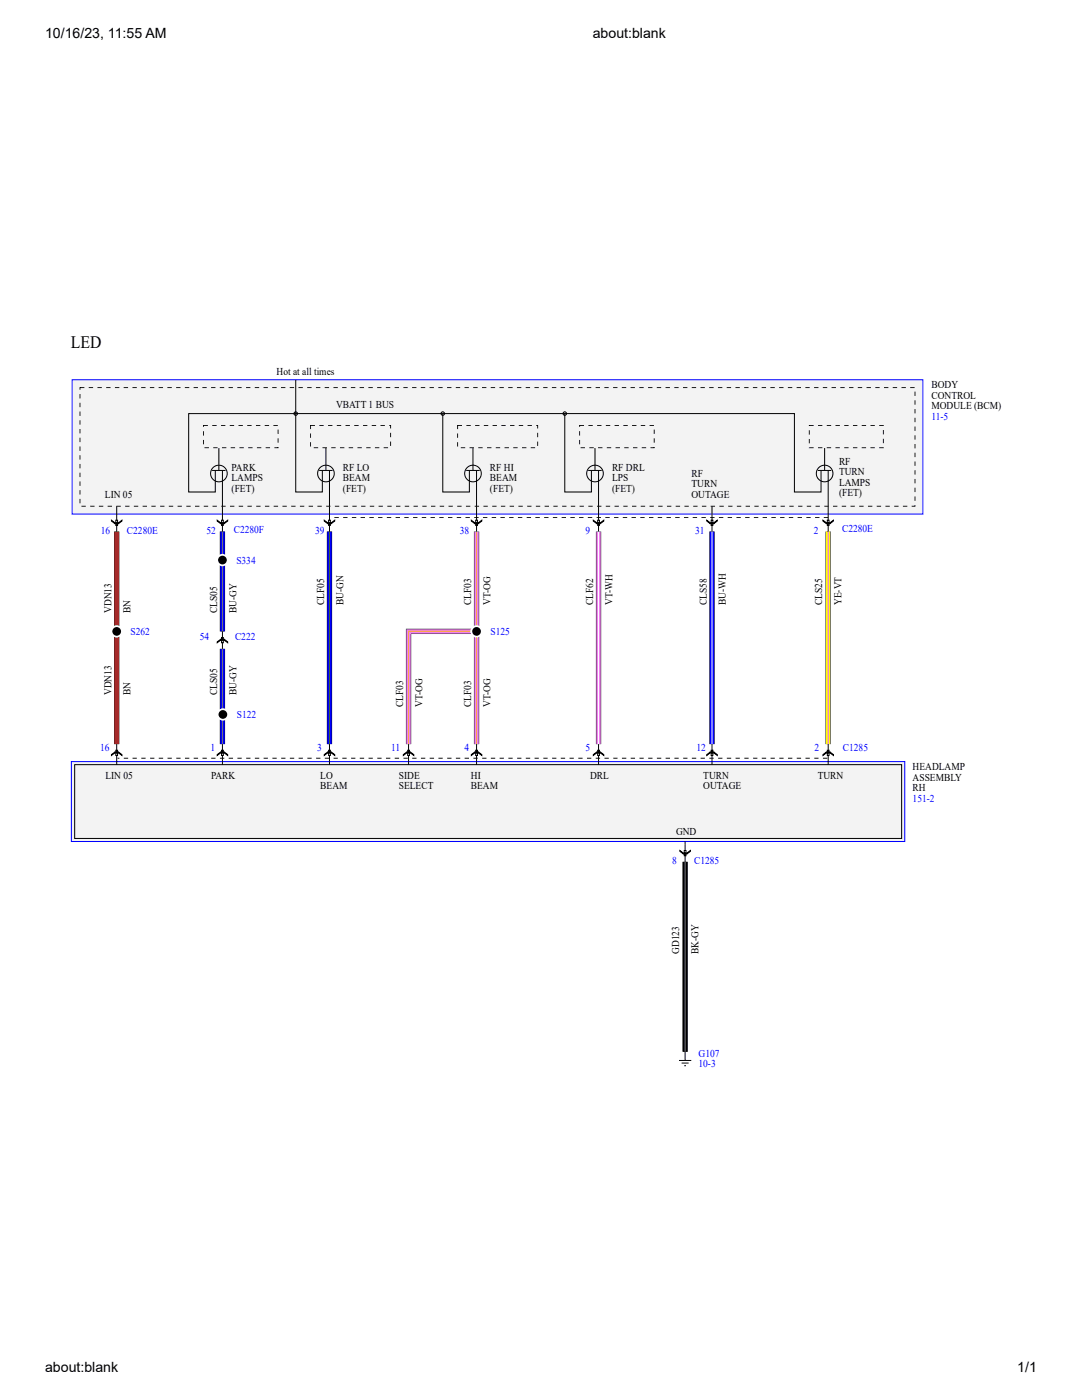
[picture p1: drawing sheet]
<svg xmlns="http://www.w3.org/2000/svg" width="216mm" height="279mm" viewBox="0 0 216 279" stroke-linecap="round" stroke-linejoin="round" font-family="sans-serif">
<path d="M23.3 106.1v42.4M44.4 106.1v19.9M65.7 106.1v42.4M95.1 106.1v42.4M119.4 106.1v42.4M142.1 106.1v42.4M165.3 106.1v42.4M44.4 129.5v19M95.1 126h-13.6v22.5M136.7 172v37.9" fill="none" stroke="#000" stroke-width="1" stroke-linecap="butt"/>
<path d="M44.4 106.1v19.9M65.7 106.1v42.4M142.1 106.1v42.4M44.4 129.5v19" fill="none" stroke="#00f" stroke-width=".87" stroke-linecap="butt"/>
<path d="M65.7 106.1v42.4" fill="none" stroke="#008000" stroke-width=".2"/>
<path d="M23.3 106.1v42.4" fill="none" stroke="#a52a2a" stroke-width=".87" stroke-linecap="butt"/>
<path d="M95.1 106.1v42.4M119.4 106.1v42.4M95.1 126h-13.6v22.5" fill="none" stroke="#ee82ee" stroke-width=".87" stroke-linecap="butt"/>
<path d="M95.1 106.1v42.4M95.1 126h-13.6v22.5" fill="none" stroke="#ffa500" stroke-width=".2"/>
<path d="M119.4 106.1v42.4M142.1 106.1v42.4" fill="none" stroke="#fff" stroke-width=".2"/>
<path d="M136.7 172v37.9" fill="none" stroke="#000" stroke-width=".87" stroke-linecap="butt"/>
<path d="M44.4 106.1v19.9M44.4 129.5v19M136.7 172v37.9" fill="none" stroke="#808080" stroke-width=".2"/>
<path d="M165.3 106.1v42.4" fill="none" stroke="#ff0" stroke-width=".87" stroke-linecap="butt"/>
<path d="M165.3 106.1v42.4" fill="none" stroke="#ee82ee" stroke-width=".2"/>
<path d="M14.4 75.8h169.7v26.8h-169.7z" fill="#f3f3f3"/>
<path d="M14.4 75.8h169.7v26.8h-169.7z" fill="none" stroke="#00f" stroke-width=".2"/>
<path d="M16 77.4h166.6v23.6h-166.6z" fill="#f3f3f3"/>
<path d="M17.7 77.3h.9v.1h-.9zM19.4 77.3h.9v.1h-.9zM21.2 77.3h.9v.1h-.9zM22.9 77.3h.9v.1h-.9zM24.7 77.3h.9v.1h-.9zM26.4 77.3h.9v.1h-.9zM28.2 77.3h.8v.1h-.8zM29.9 77.3h.9v.1h-.9zM31.7 77.3h.8v.1h-.8zM33.4 77.3h.9v.1h-.9zM35.1 77.3h.9v.1h-.9zM36.9 77.3h.9v.1h-.9zM38.6 77.3h.9v.1h-.9zM40.4 77.3h.8v.1h-.8zM42.1 77.3h.9v.1h-.9zM43.9 77.3h.8v.1h-.8zM45.6 77.3h.9v.1h-.9zM47.4 77.3h.8v.1h-.8zM49.1 77.3h.9v.1h-.9zM50.8 77.3h.9v.1h-.9zM52.6 77.3h.9v.1h-.9zM54.3 77.3h.9v.1h-.9zM56.1 77.3h.8v.1h-.8zM57.8 77.3h.9v.1h-.9zM59.6 77.3h.8v.1h-.8zM61.3 77.3h.9v.1h-.9zM63 77.3h.9v.1h-.9zM64.8 77.3h.9v.1h-.9zM66.5 77.3h.9v.1h-.9zM68.3 77.3h.8v.1h-.8zM70 77.3h.9v.1h-.9zM71.8 77.3h.8v.1h-.8zM73.5 77.3h.9v.1h-.9zM75.3 77.3h.8v.1h-.8zM77 77.3h.9v.1h-.9zM78.7 77.3h.9v.1h-.9zM80.5 77.3h.9v.1h-.9zM82.2 77.3h.9v.1h-.9zM84 77.3h.8v.1h-.8zM85.7 77.3h.9v.1h-.9zM87.5 77.3h.8v.1h-.8zM89.2 77.3h.9v.1h-.9zM90.9 77.3h.9v.1h-.9zM92.7 77.3h.9v.1h-.9zM94.4 77.3h.9v.1h-.9zM96.2 77.3h.8v.1h-.8zM97.9 77.3h.9v.1h-.9zM99.7 77.3h.8v.1h-.8zM101.4 77.3h.9v.1h-.9zM103.2 77.3h.8v.1h-.8zM104.9 77.3h.9v.1h-.9zM106.6 77.3h.9v.1h-.9zM108.4 77.3h.9v.1h-.9zM110.1 77.3h.9v.1h-.9zM111.9 77.3h.8v.1h-.8zM113.6 77.3h.9v.1h-.9zM115.4 77.3h.8v.1h-.8zM117.1 77.3h.9v.1h-.9zM118.8 77.3h.9v.1h-.9zM120.6 77.3h.9v.1h-.9zM122.3 77.3h.9v.1h-.9zM124.1 77.3h.9v.1h-.9zM125.8 77.3h.9v.1h-.9zM127.6 77.3h.8v.1h-.8zM129.3 77.3h.9v.1h-.9zM131.1 77.3h.8v.1h-.8zM132.8 77.3h.9v.1h-.9zM134.5 77.3h.9v.1h-.9zM136.3 77.3h.9v.1h-.9zM138 77.3h.9v.1h-.9zM139.8 77.3h.8v.1h-.8zM141.5 77.3h.9v.1h-.9zM143.3 77.3h.8v.1h-.8zM145 77.3h.9v.1h-.9zM146.7 77.3h.9v.1h-.9zM148.5 77.3h.9v.1h-.9zM150.2 77.3h.9v.1h-.9zM152 77.3h.9v.1h-.9zM153.7 77.3h.9v.1h-.9zM155.5 77.3h.8v.1h-.8zM157.2 77.3h.9v.1h-.9zM159 77.3h.8v.1h-.8zM160.7 77.3h.9v.1h-.9zM162.4 77.3h.9v.1h-.9zM164.2 77.3h.9v.1h-.9zM165.9 77.3h.9v.1h-.9zM167.7 77.3h.8v.1h-.8zM169.4 77.3h.9v.1h-.9zM171.2 77.3h.8v.1h-.8zM172.9 77.3h.9v.1h-.9zM174.7 77.3h.8v.1h-.8zM176.4 77.3h.9v.1h-.9zM178.1 77.3h.9v.1h-.9zM179.9 77.3h.9v.1h-.9zM181.6 77.3h.9v.1h-.9zM182.5 78.1h.2v.9h-.2zM182.5 79.9h.2v.9h-.2zM182.5 81.6h.2v.9h-.2zM182.5 83.4h.2v.9h-.2zM182.5 85.1h.2v.9h-.2zM182.5 86.9h.2v.8h-.2zM182.5 88.6h.2v.9h-.2zM182.5 90.4h.2v.8h-.2zM182.5 92.1h.2v.9h-.2zM182.5 93.8h.2v.9h-.2zM182.5 95.6h.2v.9h-.2zM182.5 97.3h.2v.9h-.2zM182.5 99.1h.2v.8h-.2zM181.9 100.9l.7 .1-.1-.2h.2v.3h-.8zM180.2 100.9h.8v.2h-.8zM178.4 100.9h.9v.2h-.9zM176.7 100.9h.9v.2h-.9zM174.9 100.9h.9v.2h-.9zM173.2 100.9h.9v.2h-.9zM171.4 100.9h.9v.2h-.9zM169.7 100.9h.9v.2h-.9zM168 100.9h.8v.2h-.8zM166.2 100.9h.9v.2h-.9zM164.5 100.9h.8v.2h-.8zM162.7 100.9h.9v.2h-.9zM161 100.9h.9v.2h-.9zM159.2 100.9h.9v.2h-.9zM157.5 100.9h.9v.2h-.9zM155.8 100.9h.8v.2h-.8zM154 100.9h.9v.2h-.9zM152.3 100.9h.8v.2h-.8zM150.5 100.9h.9v.2h-.9zM148.8 100.9h.9v.2h-.9zM147 100.9h.9v.2h-.9zM145.3 100.9h.9v.2h-.9zM143.5 100.9h.9v.2h-.9zM141.8 100.9h.9v.2h-.9zM140.1 100.9h.8v.2h-.8zM138.3 100.9h.9v.2h-.9zM136.6 100.9h.8v.2h-.8zM134.8 100.9h.9v.2h-.9zM133.1 100.9h.9v.2h-.9zM131.3 100.9h.9v.2h-.9zM129.6 100.9h.9v.2h-.9zM127.9 100.9h.8v.2h-.8zM126.1 100.9h.9v.2h-.9zM124.4 100.9h.8v.2h-.8zM122.6 100.9h.9v.2h-.9zM120.9 100.9h.9v.2h-.9zM119.1 100.9h.9v.2h-.9zM117.4 100.9h.9v.2h-.9zM115.6 100.9h.9v.2h-.9zM113.9 100.9h.9v.2h-.9zM112.2 100.9h.8v.2h-.8zM110.4 100.9h.9v.2h-.9zM108.7 100.9h.8v.2h-.8zM106.9 100.9h.9v.2h-.9zM105.2 100.9h.9v.2h-.9zM103.4 100.9h.9v.2h-.9zM101.7 100.9h.9v.2h-.9zM100 100.9h.8v.2h-.8zM98.2 100.9h.9v.2h-.9zM96.5 100.9h.8v.2h-.8zM94.7 100.9h.9v.2h-.9zM93 100.9h.8v.2h-.8zM91.2 100.9h.9v.2h-.9zM89.5 100.9h.9v.2h-.9zM87.7 100.9h.9v.2h-.9zM86 100.9h.9v.2h-.9zM84.3 100.9h.8v.2h-.8zM82.5 100.9h.9v.2h-.9zM80.8 100.9h.8v.2h-.8zM79 100.9h.9v.2h-.9zM77.3 100.9h.9v.2h-.9zM75.5 100.9h.9v.2h-.9zM73.8 100.9h.9v.2h-.9zM72.1 100.9h.8v.2h-.8zM70.3 100.9h.9v.2h-.9zM68.6 100.9h.8v.2h-.8zM66.8 100.9h.9v.2h-.9zM65.1 100.9h.8v.2h-.8zM63.3 100.9h.9v.2h-.9zM61.6 100.9h.9v.2h-.9zM59.8 100.9h.9v.2h-.9zM58.1 100.9h.9v.2h-.9zM56.4 100.9h.8v.2h-.8zM54.6 100.9h.9v.2h-.9zM52.9 100.9h.8v.2h-.8zM51.1 100.9h.9v.2h-.9zM49.4 100.9h.9v.2h-.9zM47.6 100.9h.9v.2h-.9zM45.9 100.9h.9v.2h-.9zM44.1 100.9h.9v.2h-.9zM42.4 100.9h.9v.2h-.9zM40.7 100.9h.8v.2h-.8zM38.9 100.9h.9v.2h-.9zM37.2 100.9h.8v.2h-.8zM35.4 100.9h.9v.2h-.9zM33.7 100.9h.9v.2h-.9zM31.9 100.9h.9v.2h-.9zM30.2 100.9h.9v.2h-.9zM28.5 100.9h.8v.2h-.8zM26.7 100.9h.9v.2h-.9zM25 100.9h.8v.2h-.8zM23.2 100.9h.9v.2h-.9zM21.5 100.9h.9v.2h-.9zM19.7 100.9h.9v.2h-.9zM18 100.9h.9v.2h-.9zM16.2 100.9h.9v.2h-.9zM15.9 99.6h.1v.8h-.1zM15.9 97.8h.1v.9h-.1zM15.9 96.1h.1v.9h-.1zM15.9 94.3h.1v.9h-.1zM15.9 92.6h.1v.9h-.1zM15.9 90.8h.1v.9h-.1zM15.9 89.1h.1v.9h-.1zM15.9 87.4h.1v.8h-.1zM15.9 85.6h.1v.9h-.1zM15.9 83.9h.1v.8h-.1zM15.9 82.1h.1v.9h-.1zM15.9 80.4h.1v.9h-.1zM15.9 78.6h.1v.9h-.1zM15.9 77.3h.9v.1h-.8v.4h-.1z" fill="#000"/>
<path d="M65.7 101v1.6M119.4 101v1.6M165.3 101v1.6" fill="none" stroke="#000" stroke-width=".2"/>
<path d="M62 84.9h15.9v4.5h-15.9z" fill="#f3f3f3"/>
<path d="M63.7 84.8h.9v.2h-.9zM65.5 84.8h.8v.2h-.8zM67.2 84.8h.9v.2h-.9zM68.9 84.8h.9v.2h-.9zM70.7 84.8h.9v.2h-.9zM72.4 84.8h.9v.2h-.9zM74.2 84.8h.9v.2h-.9zM75.9 84.8h.9v.2h-.9zM77.7 84.8h.3v.7h-.1v-.6l-.2 .1zM77.9 86.4h.1v.9h-.1zM77.9 88.1h.1v.9h-.1zM76.6 89.3h.8v.1h-.8zM74.8 89.3h.9v.1h-.9zM73.1 89.3h.8v.1h-.8zM71.3 89.3h.9v.1h-.9zM69.6 89.3h.9v.1h-.9zM67.8 89.3h.9v.1h-.9zM66.1 89.3h.9v.1h-.9zM64.4 89.3h.8v.1h-.8zM62.6 89.3h.9v.1h-.9zM61.9 88.2h.2v.9h-.2zM61.9 86.5h.2v.9h-.2zM61.9 84.8h.9v.2l-.8-.1 .1 .7h-.2z" fill="#000"/>
<g fill="none" stroke="#000" stroke-width=".2">
<path d="M59 75.8v22.4h5.3v-2.2M63.7 93.9h2.7M64.3 93.9v2.1M65 89.4v4.5M65.7 93.9v7.1"/>
<circle cx="65" cy="94.5" r="1.66"/>
<circle cx="112.7" cy="82.5" r=".35"/>
</g>
<path d="M115.7 84.9h14.8v4.5h-14.8z" fill="#f3f3f3"/>
<path d="M117.4 84.8h.9v.2h-.9zM119.1 84.8h.9v.2h-.9zM120.9 84.8h.9v.2h-.9zM122.6 84.8h.9v.2h-.9zM124.4 84.8h.9v.2h-.9zM126.1 84.8h.9v.2h-.9zM127.9 84.8h.8v.2h-.8zM129.6 84.8h.9v.2h-.9zM130.5 85.7h.1v.9h-.1zM130.5 87.5h.1v.8h-.1zM129.8 89.3l.7 .1v-.2h.1v.2h-.8zM128.1 89.3h.8v.1h-.8zM126.3 89.3h.9v.1h-.9zM124.6 89.3h.8v.1h-.8zM122.8 89.3h.9v.1h-.9zM121.1 89.3h.9v.1h-.9zM119.3 89.3h.9v.1h-.9zM117.6 89.3h.9v.1h-.9zM115.9 89.3h.8v.1h-.8zM115.6 87.8h.1v.9h-.1zM115.6 86.1h.1v.8h-.1zM115.6 84.8h.9v.2l-.8-.1v.3h-.1z" fill="#000"/>
<g fill="none" stroke="#000" stroke-width=".2">
<path d="M112.7 82.5v15.7h5.3v-2.2M117.4 93.9h2.7M118 93.9v2.1M118.7 89.4v4.5M119.4 93.9v7.1"/>
<circle cx="118.7" cy="94.5" r="1.66"/>
</g>
<path d="M161.5 84.9h14.8v4.5h-14.8z" fill="#f3f3f3"/>
<g fill="#000">
<path d="M163.2 84.8h.9v.2h-.9zM165 84.8h.8v.2h-.8zM166.7 84.8h.9v.2h-.9zM168.5 84.8h.8v.2h-.8zM170.2 84.8h.9v.2h-.9zM171.9 84.8h.9v.2h-.9zM173.7 84.8h.9v.2h-.9zM175.4 84.8h1v.2h-1zM176.2 85.8h.2v.9h-.2zM176.2 87.6h.2v.8h-.2zM175.4 89.3h.9l-.1 .1 .2-.1v.1h-1zM173.7 89.3h.9v.1h-.9zM171.9 89.3h.9v.1h-.9zM170.2 89.3h.9v.1h-.9zM168.5 89.3h.8v.1h-.8zM166.7 89.3h.9v.1h-.9zM165 89.3h.8v.1h-.8zM163.2 89.3h.9v.1h-.9zM161.4 89.4l1-.1v.1zM161.4 87.6h.2v.9h-.2zM161.4 85.9h.2v.8h-.2zM161.4 84.8h1v.2h-1z"/>
<path d="M164.4 103.2h.9v.2h-.9zM162.6 103.2h.9v.2h-.9zM160.9 103.2h.9v.2h-.9zM159.2 103.2h.8v.2h-.8zM157.4 103.2h.9v.2h-.9zM155.7 103.2h.8v.2h-.8zM153.9 103.2h.9v.2h-.9zM152.2 103.2h.8v.2h-.8zM150.4 103.2h.9v.2h-.9zM148.7 103.2h.9v.2h-.9zM146.9 103.2h.9v.2h-.9zM145.2 103.2h.9v.2h-.9zM143.5 103.2h.8v.2h-.8zM141.7 103.2h.9v.2h-.9zM140 103.2h.8v.2h-.8zM138.2 103.2h.9v.2h-.9zM136.5 103.2h.9v.2h-.9zM134.7 103.2h.9v.2h-.9zM133 103.2h.9v.2h-.9zM131.2 103.2h.9v.2h-.9zM129.5 103.2h.9v.2h-.9zM127.8 103.2h.8v.2h-.8zM126 103.2h.9v.2h-.9zM124.3 103.2h.8v.2h-.8zM122.5 103.2h.9v.2h-.9zM120.8 103.2h.9v.2h-.9zM119 103.2h.9v.2h-.9zM117.3 103.2h.9v.2h-.9zM115.6 103.2h.8v.2h-.8zM113.8 103.2h.9v.2h-.9zM112.1 103.2h.8v.2h-.8zM110.3 103.2h.9v.2h-.9zM108.6 103.2h.9v.2h-.9zM106.8 103.2h.9v.2h-.9zM105.1 103.2h.9v.2h-.9zM103.3 103.2h.9v.2h-.9zM101.6 103.2h.9v.2h-.9zM99.9 103.2h.8v.2h-.8zM98.1 103.2h.9v.2h-.9zM96.4 103.2h.8v.2h-.8zM94.6 103.2h.9v.2h-.9zM92.9 103.2h.9v.2h-.9zM91.1 103.2h.9v.2h-.9zM89.4 103.2h.9v.2h-.9zM87.7 103.2h.8v.2h-.8zM85.9 103.2h.9v.2h-.9zM84.2 103.2h.8v.2h-.8zM82.4 103.2h.9v.2h-.9zM80.7 103.2h.8v.2h-.8zM78.9 103.2h.9v.2h-.9zM77.2 103.2h.9v.2h-.9zM75.4 103.2h.9v.2h-.9zM73.7 103.2h.9v.2h-.9zM72 103.2h.8v.2h-.8zM70.2 103.2h.9v.2h-.9zM68.5 103.2h.8v.2h-.8zM66.7 103.2h.9v.2h-.9z"/>
</g>
<g fill="none" stroke="#000" stroke-width=".2">
<path d="M59 82.5h99.5v15.7h5.3v-2.2M163.2 93.9h2.7M163.8 93.9v2.1M164.5 89.4v4.5M165.3 93.9v7.1M44.4 101v1.6M142.1 101v1.6"/>
<circle cx="164.5" cy="94.5" r="1.66"/>
</g>
<path d="M40.6 84.9h14.9v4.5h-14.9z" fill="#f3f3f3"/>
<path d="M42.4 84.8h.8v.2h-.8zM44.1 84.8h.9v.2h-.9zM45.8 84.8h.9v.2h-.9zM47.6 84.8h.9v.2h-.9zM49.3 84.8h.9v.2h-.9zM51.1 84.8h.8v.2h-.8zM52.8 84.8h.9v.2h-.9zM54.6 84.8h.8v.2h-.8zM55.4 85.7h.2v.9h-.2zM55.4 87.5h.2v.8h-.2zM54.8 89.3l.7 .1-.1-.2h.2v.2h-.8zM53 89.3h.9v.1h-.9zM51.3 89.3h.8v.1h-.8zM49.5 89.3h.9v.1h-.9zM47.8 89.3h.9v.1h-.9zM46 89.3h.9v.1h-.9zM44.3 89.3h.9v.1h-.9zM42.5 89.3h.9v.1h-.9zM40.8 89.3h.9v.1h-.9zM40.5 87.8h.2v.9h-.2zM40.5 86.1h.2v.8h-.2zM40.5 84.8h1v.2l-.9-.1 .1 .3h-.2z" fill="#000"/>
<g fill="none" stroke="#000" stroke-width=".2">
<path d="M42.3 93.9h2.7M43 93.9v2.1M43.7 89.4v4.5M44.4 93.9v7.1M59 82.5h-21.4v15.7h5.4v-2.2M22.2 103.8l.7 .5v.2l-.7-.5zM22.9 104.3h.7v.2h-.7zM23.1 103.8h.4v.5h-.4zM23.1 104.5h.4v.4h-.4zM23.3 101v2.8M23.3 104.5v1.6M23.6 104.3l.7-.5v.2l-.7 .5z"/>
<path d="M43.3 103.8l.7 .5v.2l-.7-.5zM44 104.3h.7v.2h-.7zM44.2 103.8h.4v.5h-.4zM44.2 104.5h.4v.4h-.4zM44.4 102.6v1.2M44.4 104.5v1.6M44.7 104.3l.7-.5v.2l-.7 .5zM64.7 103.8l.7 .5v.2l-.7-.5zM65.4 104.3h.7v.2h-.7zM65.6 103.8h.3v.5h-.3zM65.6 104.5h.3v.4h-.3zM65.7 102.6v1.2"/>
<path d="M65.7 104.5v1.6M66.1 104.3l.7-.5v.2l-.7 .5zM95.1 101v1.6M118.4 103.8l.7 .5v.2l-.7-.5zM119.1 104.3h.7v.2h-.7zM119.3 103.8h.3v.5h-.3zM119.3 104.5h.3v.4h-.3zM119.4 102.6v1.2M119.4 104.5v1.6M119.8 104.3l.7-.5v.2l-.7 .5zM141 103.8l.7 .5v.2l-.7-.5zM141.7 104.3h.7v.2h-.7z"/>
<path d="M141.9 103.8h.4v.5h-.4zM141.9 104.5h.4v.4h-.4zM142.1 102.6v1.2M142.1 104.5v1.6M142.4 104.3l.7-.5v.2l-.7 .5zM164.2 103.8l.7 .5v.2l-.7-.5zM164.9 104.3h.7v.2h-.7zM165.1 103.8h.3v.5h-.3zM165.1 104.5h.3v.4h-.3zM165.3 102.6v1.2M165.3 104.5v1.6M165.6 104.3l.7-.5v.2l-.7 .5z"/>
<circle cx="43.7" cy="94.5" r="1.66"/>
<circle cx="88.4" cy="82.5" r=".35"/>
</g>
<path d="M91.3 84.9h16v4.5h-16z" fill="#f3f3f3"/>
<path d="M93.1 84.8h.8v.2h-.8zM94.8 84.8h.9v.2h-.9zM96.5 84.8h.9v.2h-.9zM98.3 84.8h.9v.2h-.9zM100 84.8h.9v.2h-.9zM101.8 84.8h.8v.2h-.8zM103.5 84.8h.9v.2h-.9zM105.3 84.8h.8v.2h-.8zM107 84.8h.4v.7h-.2l.1-.6-.3 .1zM107.2 86.4h.2v.9h-.2zM107.2 88.1h.2v.9h-.2zM105.9 89.3h.9v.1h-.9zM104.2 89.3h.8v.1h-.8zM102.4 89.3h.9v.1h-.9zM100.7 89.3h.8v.1h-.8zM98.9 89.3h.9v.1h-.9zM97.2 89.3h.9v.1h-.9zM95.4 89.3h.9v.1h-.9zM93.7 89.3h.9v.1h-.9zM92 89.3h.8v.1h-.8zM91.2 88.3h.2v.8h-.2zM91.2 86.5h.2v.9h-.2zM91.2 84.8h1v.2l-.9-.1 .1 .7h-.2z" fill="#000"/>
<g fill="none" stroke="#000" stroke-width=".2">
<path d="M88.3 82.5v15.7h5.4v-2.2M93 93.9h2.7M93.7 93.9v2.1M94.4 89.4v4.5M95.1 93.9v7.1M94 103.8l.7 .5v.2l-.7-.5zM94.7 104.3h.7v.2h-.7zM94.9 103.8h.4v.5h-.4zM94.9 104.5h.4v.4h-.4zM95.1 102.6v1.2M95.1 104.5v1.6M95.4 104.3l.7-.5v.2l-.7 .5z"/>
<circle cx="59" cy="82.5" r=".35"/>
<circle cx="94.4" cy="94.5" r="1.66"/>
</g>
<path d="M14.2 152h166.3v15.9h-166.3z" fill="#f3f3f3"/>
<path d="M14.2 152h166.3v15.9h-166.3z" fill="none" stroke="#00f" stroke-width=".2"/>
<path d="M14.9 152.6h165v14.7h-165z" fill="#f3f3f3"/>
<g fill="none" stroke="#000" stroke-width=".2">
<path d="M44.2 111.8h.2M23.1 126h.2M43.3 128.1l.7-.5v.2l-.7 .5zM44 127.6h.7v.2h-.7zM44.2 127.8h.4v.5h-.4zM44.2 127.2h.4v.4h-.4zM44.4 126v1.6M44.4 128.3v1.2M44.7 127.6l.7 .5v.2l-.7-.5zM94.9 126h.2M14.9 152.6h165v14.7h-165zM22.2 150.6l.7-.5v.2l-.7 .5z"/>
<path d="M22.9 150.1h.7v.2h-.7zM23.1 150.3h.4v.5h-.4zM23.1 149.7h.4v.4h-.4zM23.3 148.5v1.6M23.3 150.8v1.8M23.6 150.1l.7 .5v.2l-.7-.5zM43.3 150.6l.7-.5v.2l-.7 .5zM44 150.1h.7v.2h-.7zM44.2 150.3h.4v.5h-.4zM44.2 149.7h.4v.4h-.4zM44.3 142.6h.2M44.4 148.5v1.6"/>
<path d="M44.4 150.8v1.8M44.7 150.1l.7 .5v.2l-.7-.5zM64.7 150.6l.7-.5v.2l-.7 .5zM65.4 150.1h.7v.2h-.7zM65.6 150.3h.3v.5h-.3zM65.6 149.7h.3v.4h-.3zM65.7 148.5v1.6M65.7 150.8v1.8M66.1 150.1l.7 .5v.2l-.7-.5zM80.5 150.6l.7-.5v.2l-.7 .5zM81.2 150.1h.7v.2h-.7zM81.3 150.3h.4v.5h-.4z"/>
<path d="M81.3 149.7h.4v.4h-.4zM81.5 148.5v1.6M81.5 150.8v1.8M81.9 150.1l.7 .5v.2l-.7-.5zM94 150.6l.7-.5v.2l-.7 .5zM94.7 150.1h.7v.2h-.7zM94.9 150.3h.4v.5h-.4zM94.9 149.7h.4v.4h-.4zM95.1 148.5v1.6M95.1 150.8v1.8M95.4 150.1l.7 .5v.2l-.7-.5zM118.4 150.6l.7-.5v.2l-.7 .5z"/>
<path d="M119.1 150.1h.7v.2h-.7zM119.3 150.3h.3v.5h-.3zM119.3 149.7h.3v.4h-.3zM119.4 148.5v1.6M119.4 150.8v1.8M119.8 150.1l.7 .5v.2l-.7-.5zM141 150.6l.7-.5v.2l-.7 .5zM141.7 150.1h.7v.2h-.7zM141.9 150.3h.3v.5h-.3zM141.9 149.7h.3v.4h-.3zM142.1 148.5v1.6M142.1 150.8v1.8"/>
<path d="M142.4 150.1l.7 .5v.2l-.7-.5zM164.2 150.6l.7-.5v.2l-.7 .5zM164.9 150.1h.7v.2h-.7zM165.1 150.3h.3v.5h-.3zM165.1 149.7h.3v.4h-.3zM165.3 148.5v1.6M165.3 150.8v1.8M165.6 150.1l.7 .5v.2l-.7-.5zM135.7 169.7l.7 .6v.1l-.7-.5zM136.4 170.3h.7v.1h-.7zM136.5 169.7h.4v.6h-.4zM136.5 170.4h.4v.4h-.4z"/>
<path d="M136.7 167.9v1.8M136.7 170.4v1.6M137.1 170.3l.7-.6v.2l-.7 .5zM135.5 211.6h2.4M136 212.2h1.4M136.5 212.7h.4M136.7 209.9v1.7"/>
</g>
<g fill="#000">
<path d="M164.2 151.2h.9v.2h-.9zM162.5 151.2h.8v.2h-.8zM160.7 151.2h.9v.2h-.9zM159 151.2h.8v.2h-.8zM157.2 151.2h.9v.2h-.9zM155.5 151.2h.9v.2h-.9zM153.7 151.2h.9v.2h-.9zM152 151.2h.9v.2h-.9zM150.3 151.2h.8v.2h-.8zM148.5 151.2h.9v.2h-.9zM146.8 151.2h.8v.2h-.8zM145 151.2h.9v.2h-.9zM143.3 151.2h.9v.2h-.9zM141.5 151.2h.9v.2h-.9zM139.8 151.2h.9v.2h-.9zM138.1 151.2h.8v.2h-.8zM136.3 151.2h.9v.2h-.9zM134.6 151.2h.8v.2h-.8zM132.8 151.2h.9v.2h-.9zM131.1 151.2h.8v.2h-.8zM129.3 151.2h.9v.2h-.9zM127.6 151.2h.9v.2h-.9zM125.8 151.2h.9v.2h-.9zM124.1 151.2h.9v.2h-.9zM122.4 151.2h.8v.2h-.8zM120.6 151.2h.9v.2h-.9zM118.9 151.2h.8v.2h-.8zM117.1 151.2h.9v.2h-.9zM115.4 151.2h.9v.2h-.9zM113.6 151.2h.9v.2h-.9zM111.9 151.2h.9v.2h-.9zM110.1 151.2h.9v.2h-.9zM108.4 151.2h.9v.2h-.9zM106.7 151.2h.8v.2h-.8zM104.9 151.2h.9v.2h-.9zM103.2 151.2h.8v.2h-.8zM101.4 151.2h.9v.2h-.9zM99.7 151.2h.9v.2h-.9zM97.9 151.2h.9v.2h-.9zM96.2 151.2h.9v.2h-.9zM94.5 151.2h.8v.2h-.8zM92.7 151.2h.9v.2h-.9zM91 151.2h.8v.2h-.8zM89.2 151.2h.9v.2h-.9zM87.5 151.2h.9v.2h-.9zM85.7 151.2h.9v.2h-.9zM84 151.2h.9v.2h-.9zM82.2 151.2h.9v.2h-.9zM80.5 151.2h.9v.2h-.9zM78.8 151.2h.8v.2h-.8zM77 151.2h.9v.2h-.9zM75.3 151.2h.8v.2h-.8zM73.5 151.2h.9v.2h-.9zM71.8 151.2h.9v.2h-.9zM70 151.2h.9v.2h-.9zM68.3 151.2h.9v.2h-.9zM66.6 151.2h.8v.2h-.8zM64.8 151.2h.9v.2h-.9zM63.1 151.2h.8v.2h-.8zM61.3 151.2h.9v.2h-.9zM59.6 151.2h.9v.2h-.9zM57.8 151.2h.9v.2h-.9zM56.1 151.2h.9v.2h-.9zM54.3 151.2h.9v.2h-.9zM52.6 151.2h.9v.2h-.9zM50.9 151.2h.8v.2h-.8zM49.1 151.2h.9v.2h-.9zM47.4 151.2h.8v.2h-.8zM45.6 151.2h.9v.2h-.9zM43.9 151.2h.9v.2h-.9zM42.1 151.2h.9v.2h-.9zM40.4 151.2h.9v.2h-.9zM38.7 151.2h.8v.2h-.8zM36.9 151.2h.9v.2h-.9zM35.2 151.2h.8v.2h-.8zM33.4 151.2h.9v.2h-.9zM31.7 151.2h.8v.2h-.8zM29.9 151.2h.9v.2h-.9zM28.2 151.2h.9v.2h-.9zM26.4 151.2h.9v.2h-.9zM24.7 151.2h.9v.2h-.9zM23.5 151.2h.3v.2h-.3z"/>
<circle cx="44.4" cy="111.8" r="1.05"/>
<circle cx="23.3" cy="126" r="1.05"/>
<circle cx="95.1" cy="126" r="1.05"/>
<circle cx="44.5" cy="142.6" r="1.05"/>
</g>
<g fill="none" stroke="#fff" stroke-width=".35">
<circle cx="44.4" cy="111.8" r="1.05"/>
<circle cx="23.3" cy="126" r="1.05"/>
<circle cx="95.1" cy="126" r="1.05"/>
<circle cx="44.5" cy="142.6" r="1.05"/>
</g>
<text font-size="3.5" x="14.2" y="69.5">LED</text>
<g font-size="2.8">
<text x="9" y="7.7">10/16/23, 11:55 AM</text>
<text x="118.3" y="7.7">about:blank</text>
<text x="9" y="273.8">about:blank</text>
<text x="203" y="273.8">1/1</text>
</g>
<g font-size="2.1">
<text x="55.2" y="74.7">Hot at all times</text>
<text x="185.9" y="77.4">BODY</text>
<text x="67.1" y="81.5">VBATT 1 BUS</text>
<text x="185.9" y="81.6">MODULE (BCM)</text>
<text x="185.9" y="79.5">CONTROL</text>
<text x="46.2" y="94">PARK</text>
<text x="68.4" y="94">RF LO</text>
<text x="97.8" y="94">RF HI</text>
<text x="122.1" y="94">RF DRL</text>
<text x="138" y="95.2">RF</text>
<text x="167.4" y="94.8">TURN</text>
<text x="167.4" y="92.8">RF</text>
<text x="20.9" y="99.3">LIN 05</text>
<text x="46.2" y="96">LAMPS</text>
<text x="46.2" y="98.1">(FET)</text>
<text x="68.4" y="96">BEAM</text>
<text x="68.4" y="98.1">(FET)</text>
<text x="97.8" y="96">BEAM</text>
<text x="97.8" y="98.1">(FET)</text>
<text x="122.1" y="96">LPS</text>
<text x="122.1" y="98.1">(FET)</text>
<text x="138" y="97.2">TURN</text>
<text x="138" y="99.3">OUTAGE</text>
<text x="167.4" y="96.9">LAMPS</text>
<text x="167.4" y="99">(FET)</text>
<text x="22.2" y="122.3" transform="rotate(-90 22.2 122.3)">VDN13</text>
<text x="26.1" y="122.3" transform="rotate(-90 26.1 122.3)">BN</text>
<text x="43.3" y="122.3" transform="rotate(-90 43.3 122.3)">CLS05</text>
<text x="47.2" y="122.3" transform="rotate(-90 47.2 122.3)">BU-GY</text>
<text x="64.7" y="120.8" transform="rotate(-90 64.7 120.8)">CLF05</text>
<text x="68.5" y="120.8" transform="rotate(-90 68.5 120.8)">BU-GN</text>
<text x="94" y="120.8" transform="rotate(-90 94 120.8)">CLF03</text>
<text x="97.9" y="120.8" transform="rotate(-90 97.9 120.8)">VT-OG</text>
<text x="118.4" y="120.8" transform="rotate(-90 118.4 120.8)">CLF62</text>
<text x="122.2" y="120.8" transform="rotate(-90 122.2 120.8)">VT-WH</text>
<text x="141" y="120.8" transform="rotate(-90 141 120.8)">CLS58</text>
<text x="144.9" y="120.8" transform="rotate(-90 144.9 120.8)">BU-WH</text>
<text x="164.1" y="120.8" transform="rotate(-90 164.1 120.8)">CLS25</text>
<text x="167.9" y="120.8" transform="rotate(-90 167.9 120.8)">YE-VT</text>
<text x="22.2" y="138.7" transform="rotate(-90 22.2 138.7)">VDN13</text>
<text x="26.1" y="138.7" transform="rotate(-90 26.1 138.7)">BN</text>
<text x="43.3" y="138.7" transform="rotate(-90 43.3 138.7)">CLS05</text>
<text x="47.2" y="138.7" transform="rotate(-90 47.2 138.7)">BU-GY</text>
<text x="80.5" y="141.1" transform="rotate(-90 80.5 141.1)">CLF03</text>
<text x="84.3" y="141.1" transform="rotate(-90 84.3 141.1)">VT-OG</text>
<text x="94" y="141.1" transform="rotate(-90 94 141.1)">CLF03</text>
<text x="97.9" y="141.1" transform="rotate(-90 97.9 141.1)">VT-OG</text>
<text x="21" y="155.5">LIN 05</text>
<text x="42.1" y="155.5">PARK</text>
<text x="63.9" y="155.4">LO</text>
<text x="79.6" y="155.4">SIDE</text>
<text x="94" y="155.4">HI</text>
<text x="117.8" y="155.4">DRL</text>
<text x="140.3" y="155.4">TURN</text>
<text x="163.2" y="155.4">TURN</text>
<text x="182.1" y="153.7">HEADLAMP</text>
<text x="182.1" y="155.8">ASSEMBLY</text>
<text x="63.9" y="157.5">BEAM</text>
<text x="79.6" y="157.5">SELECT</text>
<text x="94" y="157.5">BEAM</text>
<text x="140.3" y="157.5">OUTAGE</text>
<text x="182.1" y="157.9">RH</text>
<text x="134.9" y="166.6">GND</text>
<text x="135.5" y="190.4" transform="rotate(-90 135.5 190.4)">GD123</text>
<text x="139.4" y="190.4" transform="rotate(-90 139.4 190.4)">BK-GY</text>
</g>
<g font-size="2.1" fill="#00f">
<text x="185.9" y="83.7">11-5</text>
<text x="20.1" y="106.6">16</text>
<text x="25.3" y="106.6">C2280E</text>
<text x="41.2" y="106.6">52</text>
<text x="46.7" y="106.3">C2280F</text>
<text x="62.9" y="106.7">39</text>
<text x="91.7" y="106.5">38</text>
<text x="116.8" y="106.5">9</text>
<text x="138.7" y="106.5">31</text>
<text x="162.4" y="106.5">2</text>
<text x="168" y="106.1">C2280E</text>
<text x="47.2" y="112.5">S334</text>
<text x="26.1" y="126.7">S262</text>
<text x="39.9" y="127.6">54</text>
<text x="46.9" y="127.6">C222</text>
<text x="97.9" y="126.7">S125</text>
<text x="47.2" y="143.3">S122</text>
<text x="20" y="149.8">16</text>
<text x="42" y="149.8">1</text>
<text x="63.3" y="149.8">3</text>
<text x="78.1" y="149.8">11</text>
<text x="92.7" y="149.8">4</text>
<text x="116.8" y="149.8">5</text>
<text x="139" y="149.8">12</text>
<text x="162.5" y="149.8">2</text>
<text x="168.2" y="149.8">C1285</text>
<text x="182.1" y="160">151-2</text>
<text x="134.2" y="172.4">8</text>
<text x="138.5" y="172.4">C1285</text>
<text x="139.4" y="210.9">G107</text>
<text x="139.4" y="213">10-3</text>
</g>
</svg>
